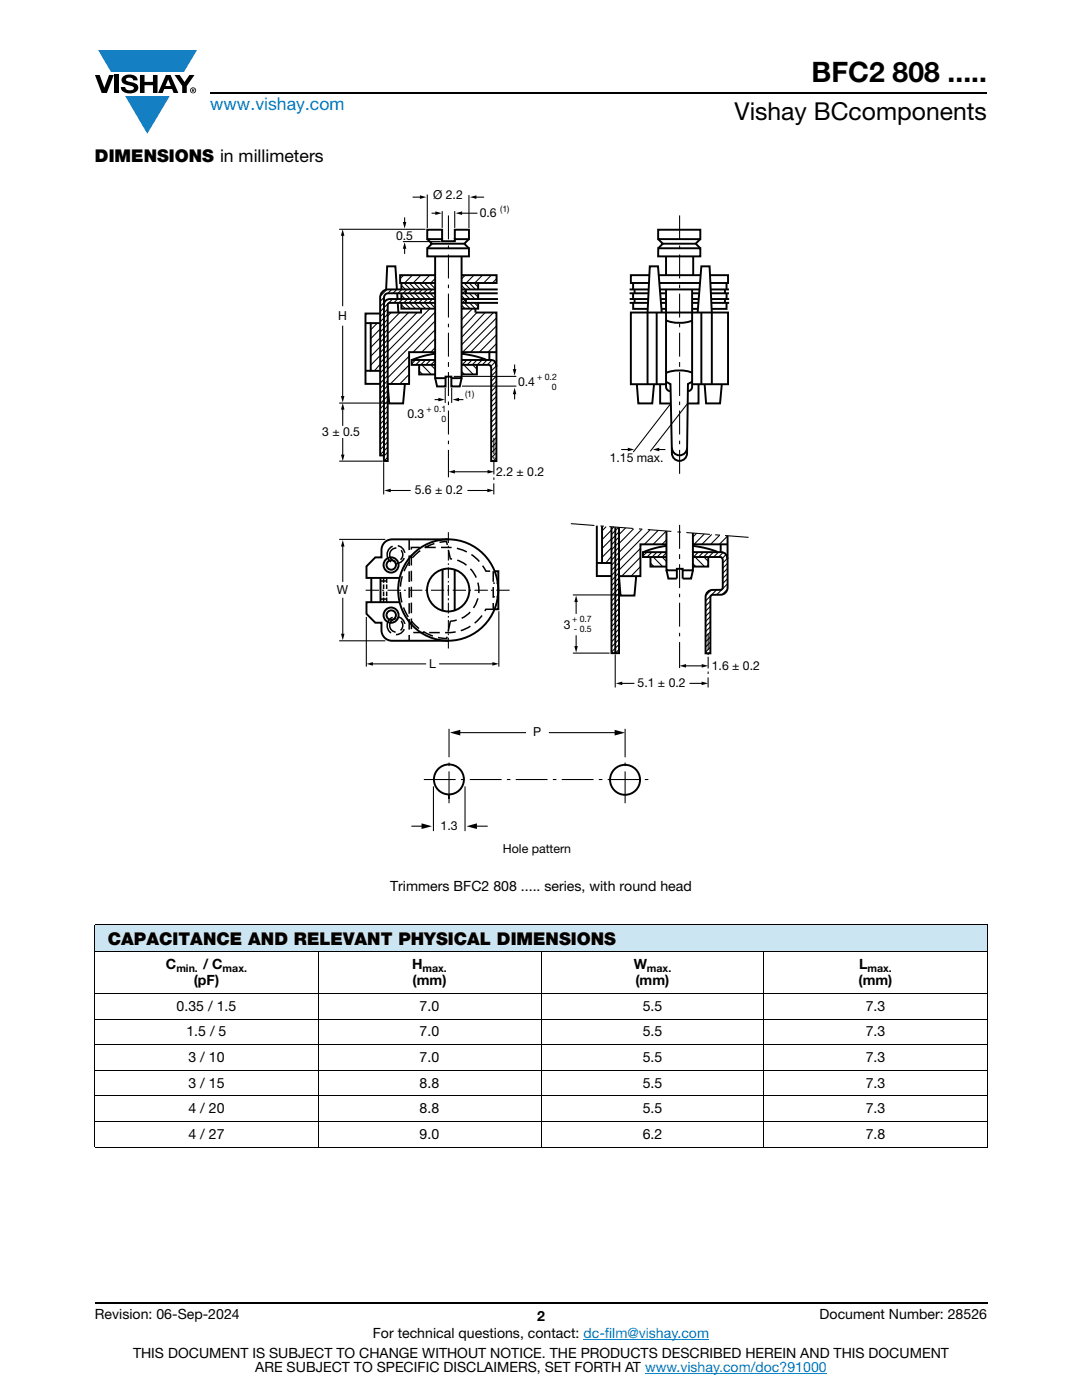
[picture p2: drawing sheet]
<svg xmlns="http://www.w3.org/2000/svg" width="216mm" height="279mm" viewBox="0 0 216 279" stroke-linecap="round" stroke-linejoin="round" font-family="sans-serif">
<g fill="#147fc3">
<path d="M19.6 10h19.7l-2.6 4.3h-1.1h-13.5z"/>
<path d="M25 19.2h8.9l-4.5 7.5z"/>
</g>
<g fill="#000">
<path d="M18.9 15h1l.9 2.5 1-2.5h.9l-1.4 3.6h-1zM22.9 15h.9v3.6h-.9zM24.6 15.3a2.1 2.1 0 0 1 2.8 .3l.1 .4h-.9a.79 .79 0 0 0-.7-.5 .79 .79 0 0 0-.8 .4l.3 .3 1 .2a1.08 1.08 0 0 1 1.2 1 1.08 1.08 0 0 1-1.1 1.2 1.73 1.73 0 0 1-2.4-1.2h.9a.96 .96 0 0 0 .8 .6 .96 .96 0 0 0 .9-.4 1.31 1.31 0 0 0-1.2-.6 1.03 1.03 0 0 1-1.1-.6 1.03 1.03 0 0 1 .2-1.1zM27.9 15h.9v1.3h1.7v-1.3h.9v3.6h-.9v-1.6h-1.7v1.6h-.9zM34.8 15h1.1l.9 1.4 1-1.4h1l-1.5 2.2v1.4h-.9v-1.4z"/>
<path d="M33.6 15.9l.5 1.3h-1.1zM33.1 15l-1.6 3.6h1l.3-.8h1.5l.3 .8h1l-1.6-3.6z"/>
<path d="M38.4 17.8h.2v.2h-.2zM38.3 17.7v.7h.1v-.3l.4 .3-.2-.3 .2-.2-.1-.2z"/>
<path d="M38.1 18a.46 .46 0 0 1 .9 0 .46 .46 0 0 1-.9 0zM37.9 18a.6 .6 0 0 0 1.2 0 .6 .6 0 0 0-1.2 0z"/>
</g>
<path d="M42 18.6h155M18.9 260h178.1" fill="none" stroke="#000" stroke-width=".36"/>
<path d="M116.4 267.3h25.1M128.7 274h36.3" fill="none" stroke="#007ec4" stroke-width=".2"/>
<path d="M18.9 184.5h178.1v5.5h-178.1z" fill="#cce5f3"/>
<g fill="none" stroke="#000" stroke-width=".2">
<path d="M18.9 184.5h178.1M18.9 190h178.1M18.9 198.2h178.1M18.9 184.6v44.3M63.5 189.9v39.1M107.9 189.9v39.1M152.4 189.9v39.1M197 184.6v44.3M18.9 203.4h178.1M18.9 208.5h178.1M18.9 213.6h178.1M18.9 218.7h178.1"/>
<path d="M18.9 223.8h178.1M18.9 228.9h178.1"/>
</g>
<g fill="none" stroke="#000" stroke-width=".21">
<path d="M82.3 39.3h2M85.3 38.8v6.7M93.6 38.9v6.6M94.6 39.3h2M67.7 45.8h17.2M68.4 46.6v14.5M76.6 59.4l-.7 .7M77.1 57.8l-1.2 1.3M78.2 57.8l-.8 .7M78.3 59.7l-2.4 2.5M79.2 57.8l-.8 .7M79.3 59.7l-.7 .7"/>
<path d="M80.1 58.9l.7 .7M80.1 57l.8 .7M80.2 57.8l-.8 .7M80.3 59.7l-.7 .7M80.4 48.2h7.5M80.5 55l-.6 .6M80.7 56.5l1.2 1.2M80.7 58.5l1.1 1.1M80.7 49.1v1.6M80.7 43.4v1.4M81.1 57.8l-.7 .7M81.3 59.7l-.7 .7"/>
<path d="M81.7 56.5l1.2 1.2M81.7 58.5l1.1 1.2M82.1 57.8l-.7 .7M82.3 54.9l-1.6 1.6M82.3 59.7l-.7 .7M82.7 56.5l1.2 1.3M82.8 58.5l1.1 1.2M83.2 57.8l-.7 .7M83.3 59.7l-.7 .7M83.7 56.5l1.2 1.3M83.8 58.5l1.1 1.2M84 54.9l-1.6 1.6"/>
<path d="M84.2 57.8l-.7 .7M84.3 59.7l-.7 .7M84.7 56.5l1.2 1.3M84.8 58.5l1.1 1.2M85.2 57.8l-.7 .7M85.3 59.7l-.8 .7M85.7 54.9l-1.5 1.6M85.7 56.5l1.1 1.1M85.8 58.6l1 1M86.1 42.5h1.4M86.2 57.8l-.7 .7M86.3 59.7l-.8 .7"/>
<path d="M86.8 58.2l-.3 .3M86.8 55.6l-.8 .9M88.2 42.1v3.4M89.5 43v4.8M89.5 49v.7M89.5 50.8v4.8M89.5 56.8v.7M89.5 58.6v4.8M90.7 42.1v3.4M91.7 42.5h3.6M92.1 57l.8 .8M92.2 59.1l.6 .6"/>
<path d="M92.6 56.5l1.2 1.2M92.7 58.6l1.1 1.1M92.8 55l-.7 .6M92.9 59.8l-.6 .6M93 57.9l-.7 .6M93.6 58.5l1.2 1.2M93.7 56.5l1.1 1.2M94.5 54.9l-1.5 1.6M94.6 56.5l.8 .8M94.7 58.6l.7 .7M96.3 54.9l-1.6 1.6M98 55l-1.5 1.5"/>
<path d="M99.1 55.6l-.8 .9M135.6 43v4.8M135.6 49v.7M135.6 50.8v4.8M135.6 56.8v.7M135.6 58.6v4.8M68.4 65v14.5M75.3 64.5l-1.4 1.3M75.8 71l-1.8 1.9M75.8 72.7l-1.1 1.3M75.8 67.4l-1.8 1.9M75.9 69.2l-1.9 1.9"/>
<path d="M75.9 65.7l-1.9 1.9M76.6 60.4l-.7 .8M77.3 65.8l-1.4 1.5M77.3 66.8l-1.4 1.5M77.3 64.8l-1.4 1.5M77.3 69.9l-1.4 1.5M77.4 67.8l-1.5 1.5M77.4 79l-1.5 1.5M77.4 78l-1.5 1.5M77.4 77l-1.5 1.5M77.4 76l-1.5 1.5M77.4 62.7l-1.5 1.5"/>
<path d="M77.4 74.9l-1.5 1.5M77.4 73.9l-1.5 1.6M77.4 72.9l-1.5 1.5M77.4 70.9l-1.5 1.5M77.4 61.7l-1.5 1.5M77.4 63.7l-1.5 1.5M77.4 68.8l-1.5 1.6M78 62.4l-.6 .7M79.8 62.4l-2.4 2.4M80.1 60.8l.7 .8M80.7 60.4l1.1 1.2M81.5 62.4l-4 4.1"/>
<path d="M81.6 71.1l-4.2 4.3M81.6 72.8l-3.7 3.8M81.6 74.7l-1.8 1.9M81.7 60.4l1.1 1.2M82.7 60.4l1.2 1.2M82.9 71.8l-.8 .9M83.2 62.4l-5.8 5.9M83.7 74l.5 .6M83.8 60.5l1.1 1.1M83.9 71.9l-.9 .9M84.2 72.8l1.8 1.9M84.8 60.4l1.1 1.2"/>
<path d="M84.9 71.9l-1 .9M85.8 61.6l-8.4 8.5M85.8 60.5l1 1M85.9 71.9l-.9 .9M86 72.8l.8 .9M86.7 79.8h1.4M86.8 69.4l-.8 .9M86.8 62.3l-10.9 11.1M86.8 60.2l-.2 .2M86.8 64l-9.4 9.6M86.8 67.6l-2.6 2.7M86.8 71.9l-.8 .9"/>
<path d="M86.9 65.8l-4.5 4.5M88.8 77.4v3M89.5 64.6v.7M89.5 66.4v4.8M89.5 72.3v.9M89.5 74.3v4.7M90.1 77.4v3M90.5 75.1h12.5M91.1 79.8h1.4M92.2 61l.6 .6M92.2 74.2l.5 .5M92.2 77.1h10.8"/>
<path d="M92.5 72.8l1.9 1.9M92.7 60.5l1.1 1.1M93.2 71.9l-1 .9M93.7 60.5l1.1 1.1M94.2 71.9l-1 .9M94.2 61.7l-2.1 2.1M94.3 72.8l.9 .9M94.7 60.5l.7 .7M95.1 62.4l-2.9 3.2M95.2 71.9l-1 .9M96.1 71.9l-.9 .9M96.8 62.4l-4.7 4.9"/>
<path d="M97.2 71.9l-.9 .9M98.2 71.9l-1 .9M98.4 62.4l-6.3 6.4M98.8 72.2l-.8 .9M99 79.2l-1 1M99 78.2l-1 1M99 77.1l-1 1M99 76.1l-1 1M99 75.1l-1 1M99 74.1l-1 1M99 73.1l-1 1M99 63.5l-6.7 6.8"/>
<path d="M99 65.1l-5.1 5.2M99.1 66.8l-3.4 3.4M99.1 68.6l-1.7 1.7M102.7 72.7v1.4M102.7 78.2v1.5M135.6 64.6v.7M135.6 66.4v4.8M135.6 72.3v.9M135.6 74.3v4.7M67.7 92h8.7M67.7 80.4h9.8M68.4 81.2v3.8"/>
<path d="M68.4 87.4v3.8M76.6 92.2v6.5M77.4 89.2l-1.5 1.6M77.4 88.2l-1.5 1.5M77.4 87.2l-1.5 1.5M77.4 86.2l-1.5 1.5M77.4 85.1l-1.5 1.6M77.4 84.1l-1.5 1.6M77.4 83.1l-1.5 1.5M77.4 82.1l-1.5 1.5M77.4 81.1l-1.5 1.5M77.4 80l-1.5 1.6"/>
<path d="M77.4 91.3l-.7 .7M77.4 90.2l-.8 .8M77.5 97.9h4.4M89.5 80.1v.7M89.5 81.9v4.8M89.5 87.9v.7M89.5 89.8v5.5M90.2 94.2h7.6M93.3 97.9h4.4M98.5 96.5v2.2M98.5 87.4v3.2M98.5 91.2v.4"/>
<path d="M98.5 92v2.7M98.5 95.3v.5M99 91.4l-.6 .6M99 82.2l-.9 1M99 81.2l-1 1M99 80.2l-1 1M99 90.4l-1 1M99 89.4l-1 1M99 88.4l-1 1M99 87.3l-1 1M99 86.3l-1 1M99 85.3l-1 1"/>
<path d="M99 84.3l-1 1M99 83.3l-1 1M124 89.7h1.8M131.1 89.7h1.7M133.9 80.5l-7.5 9.7M135.6 80.1v.7M135.6 81.9v4.8M135.6 87.9v.7M135.6 89.8v4.8M137.2 80.5l-7.4 9.6M67.7 107.6h9.2M68.4 108.6v7.5"/>
<path d="M68.4 119.3v7.7M73 117.8h2.6M76.2 117.8h.4M77.3 117.8h2.7M80.6 117.8h.4M81.6 117.8h2.7M84.8 117.8h.6M86 117.8h2.6M89.3 117.8h.3M89.5 106.2v2.2M89.5 108.9v.3M89.5 109.7v2.2"/>
<path d="M89.5 112.4v.3M89.5 113.2v2.2M89.5 115.9v.4M89.5 116.7v2.2M89.5 119.4v.4M90.3 117.8h2.7M93.6 117.8h.4M94.7 117.8h2.6M97.9 117.8h.4M99 117.8h2.7M113.9 104.5l4.7 .4M114.3 118.7h9.1"/>
<path d="M115 119.7v2.8M119.8 105h.7M121 105.1l-.9 .8M121.6 105.1l4.7 .4M122 109.4l-1.9 1.8M122 111.1l-1.1 1.2M122 105.8l-1.9 1.9M122 107.5l-1.9 2M122.5 105.1l-.5 .5M123.4 105.2l-1.4 1.5M123.5 108.2l-1.5 1.5M123.5 106.2l-1.5 1.5"/>
<path d="M123.5 113.3l-1.4 1.5M123.5 112.3l-1.5 1.5M123.5 111.3l-1.5 1.5M123.5 109.2l-1.5 1.5M123.5 119.4l-1.5 1.5M123.5 118.4l-1.5 1.5M123.5 117.4l-1.5 1.5M123.5 116.4l-1.5 1.5M123.5 115.3l-1.5 1.6M123.5 114.3l-1.5 1.5M123.5 107.2l-1.5 1.5M124.8 105.4l-1.2 1.2"/>
<path d="M126.4 105.5l-2.9 3M127.5 105.6h.7M127.8 109.5l-4.3 4.3M127.8 111.2l-3.7 3.8M127.8 113.1l-1.9 1.9M128.1 105.6l-6.1 6.2M129.1 110.2l-.9 .8M129.3 105.7l4.7 .4M129.7 105.7l-6.2 6.3M129.8 112.4l.7 .7M130.1 110.2l-1 1M130.3 111.2l1.9 1.8"/>
<path d="M131 110.3l-.9 .9M131.3 105.9l-2.7 2.7M132 110.3l-.8 .8M132.1 111.2l.9 .9M132.9 106l-2.5 2.6M133 107.7l-.9 .9M133 110.3l-.9 .9M135.2 106.1l.7 .1M135.6 104.8v4.7M135.6 110.6v1M135.6 112.6v4.8M135.6 118.5v.7"/>
<path d="M136.9 106.3l4.7 .3M138.3 112.5l.5 .6M138.7 111.2l1.8 1.8M139 106.4l-.7 .7M139.3 110.2l-.9 .9M140.3 110.2l-.9 .9M140.5 111.2l.8 .8M140.5 106.6l-2 2.1M141.3 110.2l-.9 .9M141.9 117.8l-1.1 1M142 106.7l-1.9 1.9M142.3 110.2l-.9 1"/>
<path d="M142.7 106.7l.9 .1M143 117.7l-2.2 2.2M143.3 110.2l-.9 .9M143.6 106.8l-1.8 1.8M144.3 110.3l-.8 .8M144.7 106.9l4.7 .3M144.9 110.7l-.8 .7M145.1 117.7l-.9 .9M145.2 116.5l-2.2 2.2M145.2 115.5l-1 .9M145.2 114.5l-1 .9M145.2 113.5l-1 .9"/>
<path d="M145.2 112.4l-1 1M145.2 111.4l-1 .9M145.2 107l-1.7 1.6M67.7 127.9h9.2M73.1 123.1v9.9M73.9 132.5h11.1M87.6 132.5h11.1M89.5 120.3v2.1M89.5 122.9v.3M89.5 123.7v2.2M89.5 126.4v.4M89.5 127.3v2.1"/>
<path d="M99.5 122v11M114.3 130.3h7.3M115 126.8v2.6M122.8 130.6v6.6M123.5 127.6l-1.5 1.5M123.5 126.6l-1.5 1.5M123.5 125.5l-1.5 1.6M123.5 124.5l-1.5 1.5M123.5 123.5l-1.5 1.5M123.5 122.5l-1.5 1.5M123.5 121.5l-1.5 1.5M123.5 120.4l-1.5 1.6"/>
<path d="M123.5 129.6l-.7 .7M123.5 128.6l-1.5 1.5M123.7 136.4h2.9M135.6 120.3v4.8M135.6 126.3v.7M135.6 128.1v5.2M136.4 132.9h4.1M137.6 136.4h2.9M141.3 135.2v2M141.3 126.4v3.3M141.3 130.2v.5M141.3 131.1v2.3"/>
<path d="M141.3 134v.5M141.7 130.2l-.1 .2M141.7 121l-.9 1M141.7 129.2l-.9 .9M141.7 128.2l-.9 .9M141.7 127.1l-.9 1M141.7 126.1l-.9 1M141.7 125.1l-.9 .9M141.7 124.1l-.9 .9M141.7 123.1l-.9 .9M141.7 122l-.9 1M141.7 120l-.9 .9"/>
<path d="M86.5 156.9v9M91.1 146.2h13.9M92.8 156.9v9M109.5 146.2h13.9M82.1 164.9h2.8M94.4 164.9h2.9"/>
</g>
<g fill="#000">
<path d="M83.8 39l1.3 .3-1.3 .4zM93.8 39.3l1.3-.3v.7zM68.4 45.8l.3 1.3h-.7zM80.7 48.3l.4 1.3h-.7zM80.4 44.3h.7l-.4 1.3zM86.9 42.2l1.3 .3-1.3 .4zM90.9 42.5l1.3-.3v.7zM68 79h.7l-.3 1.3zM87.5 79.4l1.3 .4-1.3 .3zM90.3 79.8l1.3-.4v.7zM102.7 77.4l.3 1.3h-.7zM102.3 73.7h.7l-.3 1.3z"/>
<path d="M68.4 80.4l.3 1.3h-.7zM68 90.7h.7l-.3 1.3zM76.7 97.9l1.3-.4v.7zM89.5 94.2l1.3-.4v.7zM97.2 97.5l1.3 .4-1.3 .3zM97.3 93.8l1.3 .4-1.3 .3zM125.3 89.4l1.2 .3-1.2 .4zM130.3 89.7l1.2-.3v.7zM68.4 107.8l.3 1.3h-.7zM68 126.5h.7l-.3 1.3zM73.1 132.5l1.3-.4v.7zM98.3 132.1l1.2 .4-1.2 .3z"/>
<path d="M115 118.9l.3 1.3h-.7zM114.6 128.9h.7l-.3 1.3zM122.9 136.4l1.3-.4v.7zM135.6 132.9l1.3-.4v.7zM140 136l1.3 .4-1.3 .3zM140 132.5l1.3 .4-1.3 .3zM89.8 146.2l2-.5v1.1zM122.6 145.7l2.1 .5-2.1 .6zM84.1 164.3l2.1 .6-2.1 .5zM93.1 164.9l2.1-.6v1.1z"/>
</g>
<g fill="none" stroke="#000" stroke-width=".39">
<path d="M79.2 57.7l-.3-4.5h-1.6l-.3 4.6M79.3 58.6v1.1M80.1 56.5v1.2M80.1 58.5v1.2M85.3 49.6h8.3v1.6h-8.3zM85.3 47.7l.9 .9-.9 .9M86.2 48.6h6.4M86.8 54.9h-7v1.6h7.1M86.8 51.2v24.3h2.1M86.9 57.8h-9.4a1.57 1.57 0 0 0-1.6 1.7v31.4h.7v-31.4a.86 .86 0 0 1 .9-1h9.3M86.9 59.7h-9a1.15 1.15 0 0 0-1.3 1.1M88.2 47.7v-1.9h-2.9v1.9h2.9v.4h2.6v-.4h2.8v-1.9h-2.8v1.9"/>
<path d="M92.1 58.5h7.2M92.1 57.8h7.2M92.1 51.2v24.3h-2M92.1 54.9h7v1.6h-7M92.1 59.7h7.3M93 57.8v.7M93 59.7v.8M93.6 47.7l-1 .9 .9 .9M95.4 58.5v1.2M95.4 56.4v1.4M125.6 57.8h3.8M125.6 58.5h3.8"/>
<path d="M125.6 59.7h3.7M126.3 58.6v1M126.3 56.5v1.3M126.6 57.8v.7M126.6 59.7v.7M129.6 54.9h-3.7v1.6h3.6M131.3 45.8h8.4v1.9h-8.4zM131.3 47.7l1 .9-1 .9M131.3 49.5h8.4v1.7h-8.4zM131.4 54.9h8.4M131.6 56.5h8.1M131.7 57.8h7.9"/>
<path d="M131.7 58.5h1.2M131.8 59.7h1.1M132.3 48.6h6.5M132.9 57.8v19.4a.93 .93 0 0 0 .9 .9M132.9 51.1v3.8M138.1 58.5h1.4M138.1 57.8v19.4a.93 .93 0 0 1-.9 .9M138.1 59.7h1.3M138.3 51.1v3.8M139.7 47.7l-.9 .9 .9 .9M141.7 54.9h3.6v1.6h-3.5M141.8 57.8h3.7"/>
<path d="M141.8 58.5h3.7M141.9 59.7h3.6M144.7 57.8v.7M144.7 59.7v.7M145 56.5v1.3M145 58.5v1.2M72.9 64.5h1.1M73 74h.9M75.8 64.5h-1.8v9.5h1.8M75.8 62.6h-2.9v14h2.9M79.4 60.5l.1 1.9M80.1 60.5v1.1h6.8"/>
<path d="M83.6 72.8v1.9h3.2M84 61.6v.8h-6.6M86.8 75.5l.4 1.6h1.7v-1.9h1.2v1.9h1.6l.4-1.6M86.9 70.3h-5.3v6.3h-4.2l.3 3.9h2.7l.4-3.8M86.9 60.4h-9l-.5 .3v31.3h-.8v-1.1M86.9 71.8h-4.8v1h4.8M86.9 70.6l-2.2 .4-2.5 .8M92.1 60.4h7.3M92.1 70.6l3 .6 1.9 .6M92.1 70.3h6.9M92.1 71.8h5.6a1.07 1.07 0 0 1 1.3 1.1l.1 19.1h-1.1v-18.5a.6 .6 0 0 0-.5-.7h-5.4M94.9 61.6v.8h4.2v10.8"/>
<path d="M95.2 72.8v1.9h-3.1M95.4 60.5v1.1h-3.3M97.6 70.3v1.5M125.6 60.4h3.7M126.3 60.4v1.2h2.9M127.1 76.6l.3 3.9h2.8l.3-3.8M131 62.4v14.3M131.7 76.7v3.8h2.1M131.9 60.4h1M132 61.6h.9M132 62.4l-.7-9.2h-1.6l-.5 9.2v14.3M132.9 76.7h-7v-14.3h19.4v14.3h-7.2"/>
<path d="M133 64a7.1 7.1 0 0 0 5.1 0M138.1 74.4a7.1 7.1 0 0 0-5.1 0M138.1 60.4h1.2M138.1 61.6h1.2M138.1 76.2l-.8 .4-.2 13.8a1.51 1.51 0 0 1-1.5 1.6 1.51 1.51 0 0 1-1.5-1.6l-.3-13.7-.9-.5M139.2 62.4l.7-9.2h1.7l.4 9.2v14.2M139.4 76.7v3.8h-2.2M139.9 62.4v14.3M140.6 76.6l.3 3.9h2.8l.3-3.8M142 60.4h3.5M145 60.4v1.2h-3M134.1 89.3a1.51 1.51 0 0 0 1.5 1.6 1.51 1.51 0 0 0 1.5-1.5"/>
<path d="M74.1 115.3v4.9M75.9 115.3v4.8M82.8 110.2a10.1 10.1 0 0 1 15.8 3.5 10.1 10.1 0 0 1-7.9 14.1 10.1 10.1 0 0 1-10.4-5.9 10.1 10.1 0 0 1 2.5-11.7zM88.3 113.7v8.2M89.5 107.6h-11.2a2.11 2.11 0 0 0-2.2 2.2v1.4h-1.2l-1.8 1.8v2.3h6.6M90.7 113.7v8.1M98.6 114h.8v7.6h-.8M119.1 104.9v10.1h2.9M119.2 112.3h.9M120.1 105v7.4h1.9M122 105.1v25.3h.8v-25.2M123.5 105.3v25.1h-.7"/>
<path d="M129.8 111.2v1.9h3.2M133 106v7.8h2M133 113.8l.4 1.7h1.7v-2h1.1v2h1.7l.4-1.7M133 110.2h-4.7v1h4.7M133 108.6h-5.2v6.4h-4.3l.3 3.9h2.8l.3-3.9M133 108.9l-2.1 .4-2.5 .9M138.3 106.4v7.4h-2.1M138.3 108.9l3 .6 1.9 .7M138.3 108.6h6.9M138.3 110.2h5.6a1.36 1.36 0 0 1 1.3 1.7v5.4a1.42 1.42 0 0 1-1.4 1.4h-1.6l-.4 .2v.3l-.1 11.2h-.9v-11.3a1.4 1.4 0 0 1 1.4-1.4h1.6l.4-.2v-5.6a.6 .6 0 0 0-.5-.7h-5.4M141.3 111.2v1.9h-3M143.8 108.6v1.6"/>
<path d="M145.2 106.9v4.7M79.7 120.2h-6.6v2.3l1.8 1.8h1.2a3 3 0 0 0 1.1 3.3l1.1 .3h11.2"/>
<circle cx="78" cy="112.7" r="1.51"/>
<circle cx="78.1" cy="112.7" r=".94"/>
<circle cx="89.5" cy="117.8" r="4.2"/>
<circle cx="78" cy="122.8" r="1.51"/>
<circle cx="78.1" cy="122.8" r=".94"/>
<circle cx="89.6" cy="155.6" r="2.99"/>
<circle cx="124.7" cy="155.6" r="2.99"/>
</g>
<g fill="none" stroke="#000" stroke-width=".3" stroke-dasharray="2.1 1.1" stroke-linecap="butt">
<path d="M81.6 107.7v20.2M98.4 114v7.5M89.9 124l-.8 3.4a9.7 9.7 0 0 1-9.2-9.6 9.7 9.7 0 0 1 9.2-9.7l.8 3.4a6.2 6.2 0 0 1 5.7 6.2 6.2 6.2 0 0 1-5.7 6.3M98.7 121.6h-1.8a8.4 8.4 0 0 1-7.5 4.7l-7.3-.1v-16.9h7.3a8.4 8.4 0 0 1 7.6 4.7h1.7"/>
<circle cx="79" cy="110.7" r="1.79"/>
<circle cx="79.1" cy="110.7" r="1.32"/>
<circle cx="79" cy="124.8" r="1.79"/>
<circle cx="79.1" cy="124.8" r="1.32"/>
</g>
<path d="M98.4 119.1h.3M98.4 116.4h.3M99.1 119.1h.3M99.1 116.4h.3" fill="none" stroke="#000" stroke-width=".3"/>
<path d="M75.9 119.6h1.2M75.9 116h1.2M76.5 119.2v.9M76.5 118.1v.9M76.5 116.6v.9M76.5 115.4v.9M77.2 119.2v.9M77.2 118.1v.9M77.2 116.6v.9M77.2 115.4v.9" fill="none" stroke="#000" stroke-width=".3" stroke-dasharray="3.5 1.5" stroke-linecap="butt"/>
<path d="M84.6 155.6h44.9M89.6 160.3v-14.8M124.7 160.3v-14.8" fill="none" stroke="#000" stroke-width=".21" stroke-dasharray="6.4 1.1 .7 1.1" stroke-linecap="butt"/>
<path d="M89.6 158.6v.9" fill="none" stroke="#000" stroke-width=".35"/>
<text font-size="5.6" x="161.9" y="16.4">BFC2 808 .....</text>
<text font-size="4.9" x="146.6" y="24">Vishay BCcomponents</text>
<text font-size="3.5" fill="#007ec4" x="42" y="21.9">www.vishay.com</text>
<g font-size="3.5">
<text x="18.9" y="32.3">DIMENSIONS in millimeters</text>
<text x="21.5" y="188.6">CAPACITANCE AND RELEVANT PHYSICAL DIMENSIONS</text>
</g>
<g font-size="2.8">
<text x="77.9" y="177.9">Trimmers BFC2 808 ..... series, with round head</text>
<text x="33.1" y="193.4">C</text>
<text x="38.7" y="196.6">(pF)</text>
<text x="40.5" y="193.4">/ C</text>
<text x="82.2" y="193.4">H</text>
<text x="82.3" y="196.6">(mm)</text>
<text x="126.5" y="193.4">W</text>
<text x="126.8" y="196.6">(mm)</text>
<text x="171.3" y="196.6">(mm)</text>
<text x="171.4" y="193.4">L</text>
<text x="35.2" y="201.7">0.35 / 1.5</text>
<text x="83.7" y="201.7">7.0</text>
<text x="128.2" y="201.7">5.5</text>
<text x="172.7" y="201.7">7.3</text>
<text x="37.2" y="206.8">1.5 / 5</text>
<text x="83.7" y="206.8">7.0</text>
<text x="128.3" y="206.8">5.5</text>
<text x="172.7" y="206.8">7.3</text>
<text x="37.6" y="212">3 / 10</text>
<text x="83.7" y="212">7.0</text>
<text x="128.3" y="212">5.5</text>
<text x="172.7" y="212">7.3</text>
<text x="37.6" y="217.1">3 / 15</text>
<text x="83.7" y="217.1">8.8</text>
<text x="128.3" y="217.1">5.5</text>
<text x="172.7" y="217.1">7.3</text>
<text x="37.6" y="222.2">4 / 20</text>
<text x="37.6" y="227.3">4 / 27</text>
<text x="83.7" y="222.2">8.8</text>
<text x="83.7" y="227.3">9.0</text>
<text x="128.3" y="222.2">5.5</text>
<text x="128.3" y="227.3">6.2</text>
<text x="172.7" y="222.2">7.3</text>
<text x="172.7" y="227.3">7.8</text>
<text x="18.9" y="263.3">Revision: 06-Sep-2024</text>
<text x="107.2" y="263.6">2</text>
<text x="163.6" y="263.3">Document Number: 28526</text>
<text x="74.4" y="267.1">For technical questions, contact: dc-film@vishay.com</text>
<text x="26.5" y="271">THIS DOCUMENT IS SUBJECT TO CHANGE WITHOUT NOTICE. THE PRODUCTS DESCRIBED HEREIN AND THIS DOCUMENT</text>
<text x="50.9" y="273.8">ARE SUBJECT TO SPECIFIC DISCLAIMERS, SET FORTH AT www.vishay.com/doc?91000</text>
</g>
<g font-size="2.5">
<text x="86.4" y="39.8">Ø 2.2</text>
<text x="79" y="47.9">0.5</text>
<text x="95.7" y="43.4">0.6</text>
<text x="67.5" y="63.9">H</text>
<text x="103.4" y="77">0.4</text>
<text x="81.3" y="83.3">0.3</text>
<text x="64.3" y="87">3 ± 0.5</text>
<text x="99" y="94.9">2.2 ± 0.2</text>
<text x="121.7" y="92.3">1.15 max.</text>
<text x="82.8" y="98.7">5.6 ± 0.2</text>
<text x="67.2" y="118.6">W</text>
<text x="112.5" y="125.6">3</text>
<text x="85.6" y="133.3">L</text>
<text x="127.2" y="137.1">5.1 ± 0.2</text>
<text x="142" y="133.7">1.6 ± 0.2</text>
<text x="106.4" y="147">P</text>
<text x="87.9" y="165.6">1.3</text>
<text x="100.3" y="170.2">Hole pattern</text>
</g>
<g font-size="2.1">
<text x="35.2" y="194">min.</text>
<text x="44.4" y="194">max.</text>
<text x="84.3" y="194">max.</text>
<text x="129.1" y="194">max.</text>
<text x="173.1" y="194">max.</text>
</g>
<g font-size="1.8">
<text x="99.8" y="42.3">(1)</text>
<text x="107.2" y="75.8">+ 0.2</text>
<text x="110.1" y="77.9">0</text>
<text x="85.1" y="82.2">+ 0.1</text>
<text x="92.8" y="79.2">(1)</text>
<text x="88.1" y="84.3">0</text>
<text x="114.1" y="124.1">+ 0.7</text>
<text x="114.5" y="126.2">- 0.5</text>
</g>
</svg>
